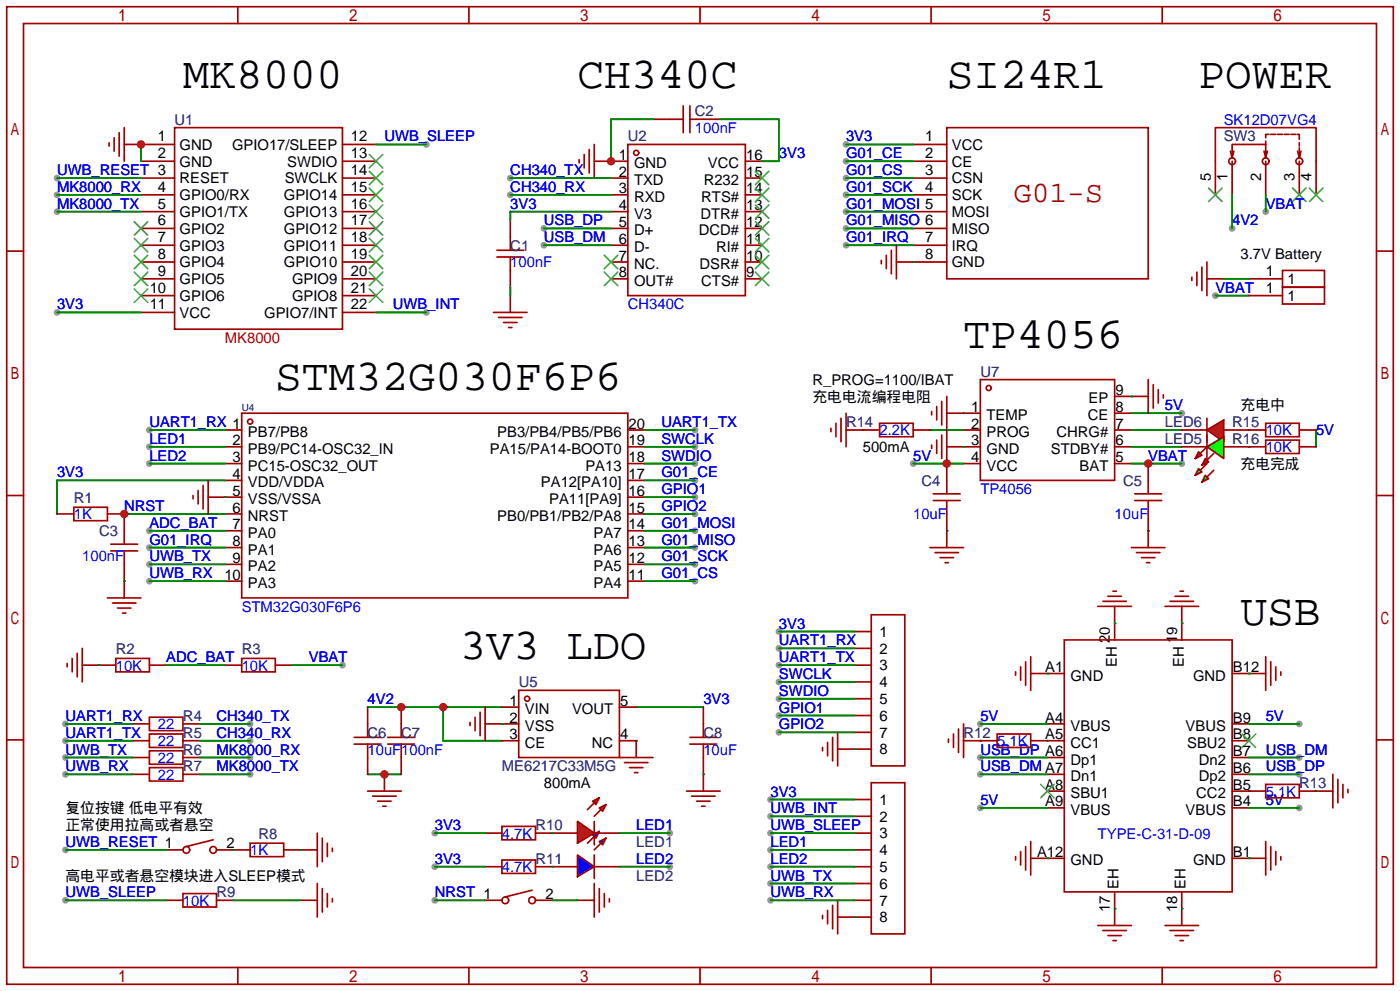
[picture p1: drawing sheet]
<svg xmlns="http://www.w3.org/2000/svg" width="212mm" height="150mm" viewBox="0 0 212 150" stroke-linecap="round" stroke-linejoin="round" font-family="sans-serif">
<g fill="#999">
<circle cx="8.6" cy="26.9" r=".51"/>
<circle cx="8.6" cy="29.5" r=".51"/>
<circle cx="8.6" cy="32" r=".51"/>
<circle cx="8.6" cy="47.2" r=".51"/>
<circle cx="64.5" cy="47.2" r=".51"/>
<circle cx="64.5" cy="21.8" r=".51"/>
<circle cx="9.9" cy="128.5" r=".51"/>
<circle cx="9.9" cy="136.1" r=".51"/>
<circle cx="105.2" cy="70.1" r=".51"/>
<circle cx="105.2" cy="67.6" r=".51"/>
<circle cx="22.6" cy="80.3" r=".51"/>
<circle cx="22.6" cy="82.8" r=".51"/>
<circle cx="22.6" cy="87.9" r=".51"/>
<circle cx="105.2" cy="87.9" r=".51"/>
<circle cx="105.2" cy="82.8" r=".51"/>
<circle cx="105.2" cy="75.2" r=".51"/>
<circle cx="105.2" cy="72.6" r=".51"/>
<circle cx="105.2" cy="65" r=".51"/>
<circle cx="22.6" cy="65" r=".51"/>
<circle cx="22.6" cy="67.6" r=".51"/>
<circle cx="22.6" cy="70.1" r=".51"/>
<circle cx="22.6" cy="85.3" r=".51"/>
<circle cx="101.3" cy="126" r=".51"/>
<circle cx="101.3" cy="131.1" r=".51"/>
<circle cx="65.8" cy="126" r=".51"/>
<circle cx="65.8" cy="131.1" r=".51"/>
<circle cx="105.2" cy="77.7" r=".51"/>
<circle cx="105.2" cy="80.3" r=".51"/>
<circle cx="105.2" cy="85.3" r=".51"/>
<circle cx="65.8" cy="136.1" r=".51"/>
<circle cx="51.8" cy="100.6" r=".51"/>
<circle cx="148.3" cy="109.5" r=".51"/>
<circle cx="196.6" cy="109.5" r=".51"/>
<circle cx="148.3" cy="114.6" r=".51"/>
<circle cx="196.6" cy="117.1" r=".51"/>
<circle cx="148.3" cy="117.1" r=".51"/>
<circle cx="196.6" cy="114.6" r=".51"/>
<circle cx="148.3" cy="122.2" r=".51"/>
<circle cx="196.6" cy="122.2" r=".51"/>
<circle cx="138.2" cy="70.1" r=".51"/>
<circle cx="178.8" cy="62.5" r=".51"/>
<circle cx="178.8" cy="70.1" r=".51"/>
<circle cx="183.9" cy="44.7" r=".51"/>
<circle cx="191.5" cy="32" r=".51"/>
<circle cx="186.4" cy="34.5" r=".51"/>
<circle cx="82.3" cy="37.1" r=".51"/>
<circle cx="82.3" cy="34.5" r=".51"/>
<circle cx="77.2" cy="26.9" r=".51"/>
<circle cx="77.2" cy="29.5" r=".51"/>
<circle cx="37.8" cy="109.5" r=".51"/>
<circle cx="37.8" cy="112" r=".51"/>
<circle cx="9.9" cy="109.5" r=".51"/>
<circle cx="9.9" cy="112" r=".51"/>
<circle cx="128" cy="21.8" r=".51"/>
<circle cx="128" cy="24.4" r=".51"/>
<circle cx="128" cy="26.9" r=".51"/>
<circle cx="128" cy="29.5" r=".51"/>
<circle cx="128" cy="32" r=".51"/>
<circle cx="128" cy="34.5" r=".51"/>
<circle cx="128" cy="37.1" r=".51"/>
<circle cx="9.9" cy="117.1" r=".51"/>
<circle cx="9.9" cy="114.6" r=".51"/>
<circle cx="37.8" cy="114.6" r=".51"/>
<circle cx="37.8" cy="117.1" r=".51"/>
<circle cx="116.6" cy="120.9" r=".51"/>
<circle cx="116.6" cy="123.4" r=".51"/>
<circle cx="116.6" cy="126" r=".51"/>
<circle cx="116.6" cy="128.5" r=".51"/>
<circle cx="116.6" cy="131.1" r=".51"/>
<circle cx="116.6" cy="133.6" r=".51"/>
<circle cx="116.6" cy="136.1" r=".51"/>
<circle cx="117.9" cy="95.5" r=".51"/>
<circle cx="117.9" cy="98" r=".51"/>
<circle cx="117.9" cy="100.6" r=".51"/>
<circle cx="117.9" cy="103.1" r=".51"/>
<circle cx="117.9" cy="105.7" r=".51"/>
<circle cx="117.9" cy="108.2" r=".51"/>
<circle cx="117.9" cy="110.7" r=".51"/>
</g>
<g fill="none" stroke="#a10000" stroke-width=".25">
<path d="M1 1h209.8v147.8h-209.8zM3.6 3.6h204.7v142.7h-204.7zM18.8 19.3v5.1M26.4 19.3h25.4v30.5h-25.4zM36 1v2.6M71 1v2.6M105.9 1v2.6M140.9 1v2.6M175.9 1v2.6M1 38h2.6M16.5 21.6v.5M17.3 20.8v2.1"/>
<path d="M18 20.1v3.5M18.8 21.8h7.6M21.3 24.4h5.1M21.3 26.9h5.1M21.3 29.5h5.1M21.3 32h5.1M21.3 34.5h5.1M21.3 37.1h5.1M21.3 39.6h5.1M51.8 21.8h5.1M51.8 24.4h5.1M51.8 26.9h5.1"/>
<path d="M51.8 29.5h5.1M51.8 32h5.1M51.8 34.5h5.1M51.8 37.1h5.1M51.8 39.6h5.1M208.3 38h2.5M21.3 42.2h5.1M21.3 44.7h5.1M21.3 47.2h5.1M51.8 42.2h5.1M51.8 44.7h5.1M51.8 47.2h5.1"/>
<path d="M1 74.9h2.6M8.6 77.7h2.6M11.2 76.7h5.1v2h-5.1zM16.3 77.7h2.5v4.6M29.2 74.9v.5M30 74.2v2M30.7 73.4v3.6M31.5 75.2h5.1M31.5 72.6v5.1M34 65h2.6M34 67.6h2.6M34 70.1h2.6"/>
<path d="M34 72.6h2.6M34 77.7h2.6M36.6 62.5h58.4v27.9h-58.4zM95 65h2.5M95 67.6h2.5M95 70.1h2.5M95 72.6h2.5M95 75.2h2.5M95 77.7h2.5M208.3 74.9h2.5M16.3 90.4h5M16.8 83.3h4"/>
<path d="M16.8 82.3h4M17 91.2h3.6M17.8 91.9h2M18.5 92.7h.5M18.8 83.3v7.1M34 80.3h2.6M34 82.8h2.6M34 85.3h2.6M34 87.9h2.6M95 80.3h2.5M95 82.8h2.5M95 85.3h2.5"/>
<path d="M95 87.9h2.5M1 111.9h2.6M53.6 112.5h4.1M53.6 111.5h4.1M55.6 119.6h5.1M55.6 106.9v4.6M55.6 112.5v4.6M58.2 117.1v2.5M58.7 112.5h4M58.7 111.5h4M60.7 106.9v4.6M60.7 112.5v4.6"/>
<path d="M71.1 109.2v.5M71.9 108.5v2M72.6 107.7v3.6M73.4 109.5h5.1M73.4 106.9v5.1M75.9 106.9h2.6M75.9 112h2.6M78.5 104.4h15.2v10.2h-15.2zM93.7 112h2.6v2.6M93.7 114.6h5.1M93.7 106.9h2.6M94.5 115.3h3.5"/>
<path d="M95.2 116.1h2.1M96 116.8h.5M103.9 119.6h5.1M104.4 112.5h4.1M104.4 111.5h4.1M106.4 106.9v4.6M106.4 112.5v7.1M208.3 111.9h2.5M25.1 128.5h2.6M25.1 136.1h2.6M27.7 135.1h5.1v2.1h-5.1zM32.3 127l-4.1 1"/>
<path d="M32.8 128.5h5M32.8 136.1h2.5M37.8 127.5h5.1v2h-5.1zM42.9 128.5h5.1M45.5 136.1h2.5M48 126v5.1M48 133.6v5.1M48.8 126.7v3.6M48.8 134.4v3.5M49.5 127.5v2M49.5 135.1v2.1M50.3 128.3v.5"/>
<path d="M50.3 135.9v.5M56.4 120.4h3.5M57.1 121.2h2.1M57.9 121.9h.5M83.6 126h3.8M89.9 126h3.8M89.9 124.2v3.6M104.6 120.4h3.6M105.4 121.2h2M106.2 121.9h.5M36 146.3v2.5M71 146.3v2.5"/>
<path d="M105.9 146.3v2.5M140.9 146.3v2.5M175.9 146.3v2.5"/>
<circle cx="37.8" cy="63.8" r=".38"/>
<circle cx="79.8" cy="105.7" r=".38"/>
<circle cx="28.2" cy="128.5" r=".51"/>
<circle cx="32.3" cy="128.5" r=".51"/>
</g>
<g fill="none" stroke="#3c3" stroke-width=".25">
<path d="M20.3 33.5l2.1 2.1M20.3 36.1l2.1 2M20.3 38.6l2.1 2M22.4 33.5l-2.1 2.1M22.4 36.1l-2.1 2M22.4 38.6l-2.1 2M55.9 23.4l2 2M55.9 25.9l2 2M55.9 28.4l2 2.1M55.9 31l2 2M55.9 33.5l2 2.1M55.9 36.1l2 2"/>
<path d="M55.9 38.6l2 2M57.9 23.4l-2 2M57.9 25.9l-2 2M57.9 28.4l-2 2.1M57.9 31l-2 2M57.9 33.5l-2 2.1M57.9 36.1l-2 2M57.9 38.6l-2 2M20.3 41.1l2.1 2.1M20.3 43.7l2.1 2M22.4 41.1l-2.1 2.1M22.4 43.7l-2.1 2"/>
<path d="M55.9 41.1l2 2.1M55.9 43.7l2 2M57.9 41.1l-2 2.1M57.9 43.7l-2 2"/>
</g>
<g fill="none" stroke="#008700" stroke-width=".25">
<path d="M8.6 26.9h12.7M8.6 29.5h12.7M8.6 32h12.7M21.3 21.8v2.6M56.9 21.8h7.6M8.6 47.2h12.7M56.9 47.2h7.6M18.8 77.7h15.2M22.6 70.1h11.4M22.6 67.6h11.4M22.6 65h11.4M34 75.2h.1"/>
<path d="M34 72.6h-25.4v5.1M97.5 70.1h7.7M97.5 67.6h7.7M97.5 72.6h7.7M97.5 75.2h7.7M97.5 65h7.7M18.8 87.9h.1M22.6 80.3h11.4M22.6 82.8h11.4M22.6 87.9h11.4M22.6 85.3h11.4M97.5 82.8h7.7"/>
<path d="M97.5 87.9h7.7M55.6 117.1h5.1M55.6 106.9h20.3M67.1 106.9v5.1h8.8M75.9 109.5h.1M96.3 112h.1M96.3 106.9h10.1M9.9 128.5h15.2M9.9 136.1h15.2M35.3 128.5h.1M35.3 136.1h10.2M45.5 128.5h.1"/>
</g>
<g fill="#f00" stroke="#a10000" stroke-width=".25">
<path d="M87.4 124.2l2.5 1.8-2.5 1.5z"/>
<path d="M89.7 121.2l1-.6-.5 1.1z"/>
<path d="M90.7 122.2l1-.5-.5 1z"/>
</g>
<path d="M83.6 131.1h3.8M89.9 121.4l-1 1M89.9 131.1h3.8M89.9 129.3v3.5M90.9 122.4l-1 1" fill="none" stroke="#a10000" stroke-width=".25"/>
<g fill="#00f" stroke="#a10000" stroke-width=".25">
<path d="M87.4 129.3l2.5 1.8-2.5 1.5z"/>
<path d="M89.7 126.2l1-.5-.5 1z"/>
<path d="M90.7 127.3l1-.6-.5 1.1z"/>
</g>
<g fill="none" stroke="#a10000" stroke-width=".25">
<path d="M143.3 59.9v10.2M148.3 57.4h20.4v15.2h-20.4zM168.7 59.9h2.5M125.7 64.8v.5M126.5 64v2M127.3 63.2v3.6M128 65h2.6M128 62.5v5.1M141 62.2v.5M141 67.3v.5M141.7 61.5v2M141.7 66.5v2.1"/>
<path d="M142.5 60.7v3.6M142.5 65.8v3.5M143.3 62.5h5M143.3 67.6h5M145.8 65h2.5M145.8 70.1h2.5M168.7 62.5h2.5M168.7 65h2.5M168.7 67.6h2.5M168.7 70.1h2.5M178.8 65h3.8M182.6 63.2v3.6"/>
<path d="M185.2 65h3.8M10.9 99.6v2M11.7 98.8v3.6M12.4 98v5.1M17.5 99.6h5.1v2h-5.1zM36.6 99.6h5.1v2h-5.1zM156 99.3v5.1M161 96.8h25.4v38.1h-25.4zM166.1 91.7h5.1M166.9 90.9h3.5M167.6 90.2h2.1M168.4 89.4h.5"/>
<path d="M168.7 91.7v5.1M176.3 91.7h5.1M177 90.9h3.6M177.8 90.2h2M178.6 89.4h.5M178.8 91.7v5.1M191.5 99.3v5.1M10.2 100.3v.5M12.4 100.6h5.1M22.6 100.6h2.5M34 100.6h2.6M41.7 100.6h2.5"/>
<path d="M143.5 111.8v.5M144.3 111v2M145 110.2v3.6M145.8 112h5.1M145.8 109.5v5.1M150.9 111h5.1v2h-5.1zM153.7 101.6v.5M154.4 100.8v2.1M155.2 100.1v3.5M156 112h5M156 101.9h5M158.5 119.6h2.5"/>
<path d="M158.5 117.1h2.5M158.5 114.6h2.5M158.5 109.5h2.5M186.4 119.6h5.1M186.4 117.1h2.6M186.4 114.6h2.6M186.4 112h2.6M186.4 109.5h2.6M186.4 101.9h5.1M191.5 118.6h5.1v2h-5.1zM192.3 100.1v3.5M193 100.8v2.1"/>
<path d="M193.8 101.6v.5M196.6 119.6h5.1M201.7 117.1v5.1M202.4 117.9v3.5M203.2 118.6v2M204 119.4v.5M73.4 126h2.5M73.4 131.1h2.5M73.4 136.1h2.5M75.9 125h5.1v2h-5.1zM75.9 130h5.1v2.1h-5.1zM80.5 134.6l-4 1"/>
<path d="M81 126h2.6M81 131.1h2.6M81 136.1h2.6M87.4 136.1h2.5M89.9 126.5l-1 1M89.9 133.6v5.1M90.7 134.4v3.5M90.9 127.5l-1 1M91.4 135.1v2.1M92.2 135.9v.5M153.7 129.5v.5M154.4 128.8v2"/>
<path d="M155.2 128v3.6M156 129.8h5M156 127.3v5M158.5 122.2h2.5M166.1 140h5.1M168.7 134.9v5.1M176.3 140h5.1M178.8 134.9v5.1M186.4 129.8h5.1M186.4 122.2h2.6M191.5 127.3v5M192.3 128v3.6"/>
<path d="M193 128.8v2M193.8 129.5v.5M166.9 140.7h3.5M167.6 141.5h2.1M168.4 142.2h.5M177 140.7h3.6M177.8 141.5h2M178.6 142.2h.5"/>
<circle cx="149.6" cy="58.7" r=".38"/>
<circle cx="76.5" cy="136.1" r=".51"/>
<circle cx="80.5" cy="136.1" r=".51"/>
</g>
<g fill="none" stroke="#008700" stroke-width=".25">
<path d="M97.5 77.7h7.7M130.6 65h.1M138.2 70.1h7.6M140.7 65h5.1M145.8 62.5h.1M145.8 67.6h.1M171.2 65h7.6M171.2 70.1h7.6M171.2 62.5h7.6M171.2 67.6h7.6M97.5 80.3h7.7M97.5 85.3h7.7"/>
<path d="M168.7 94.2h.1M178.8 94.2h.1M15 100.6h.1M25.1 100.6h8.9M44.2 100.6h7.6M106.4 117.1h.1M148.3 112h.1M148.3 109.5h10.2M148.3 114.6h10.2M148.3 117.1h10.2M158.5 112h.1M158.5 101.9h.1"/>
<path d="M189 119.6h.1M189 101.9h.1M189 109.5h7.6M189 114.6h7.6M189 117.1h7.6M199.1 119.6h.1M65.8 126h7.6M65.8 131.1h7.6M65.8 136.1h7.6M83.6 126h.1M83.6 131.1h.1M83.6 136.1h3.8"/>
<path d="M93.7 126h7.6M93.7 131.1h7.6M148.3 122.2h10.2M158.5 129.8h.1M168.7 137.4h.1M178.8 137.4h.1M189 129.8h.1M189 122.2h7.6"/>
</g>
<path d="M157.5 118.6l2 2M159.5 118.6l-2 2M188 111l2 2M190 111l-2 2" fill="none" stroke="#3c3" stroke-width=".25"/>
<g fill="#f00" stroke="#a10000" stroke-width=".25">
<path d="M182.6 65l2.6-1.5v3.3z"/>
<path d="M182.4 69.3l.5 .5-1 .6z"/>
<path d="M181.4 68.3l.5 .5-1.1 .5z"/>
</g>
<g fill="none" stroke="#a10000" stroke-width=".25">
<path d="M171.2 59.9h2.5M173.7 57.4v5.1M174.5 58.2v3.5M175.3 58.9v2.1M176 59.7v.5M178.8 67.6h3.8l-1 1M182.6 65.8v3.5M183.6 68.6l-1 1M185.2 67.6h3.8M140.7 82.8h5.1M141.5 83.6h3.5M142.2 84.3h2.1"/>
<path d="M143 85.1h.5M143.3 80.3v2.5M171.2 82.8h5.1M172 83.6h3.5M172.7 84.3h2.1M173.5 85.1h.5M173.7 80.3v2.5"/>
</g>
<path d="M171.2 59.9h.1M189 65h.1M199.1 65v2.6M143.3 80.3h.1M173.7 80.3h.1" fill="none" stroke="#008700" stroke-width=".25"/>
<g fill="#0f0" stroke="#a10000" stroke-width=".25">
<path d="M182.6 67.6l2.6-1.6v3.3z"/>
<path d="M182.4 71.9l.5 .5-1 .5z"/>
<path d="M181.4 70.9l.5 .5-1.1 .5z"/>
</g>
<g fill="none" stroke="#a10000" stroke-width=".25">
<path d="M98.8 18h4.6M103.4 16v4.1M104.4 18h4.6M104.4 16v4.1M143.3 19.3h30.4v22.9h-30.4zM75.2 38.9h4M75.2 37.8h4M77.2 33.3v4.5M77.2 38.9v4.5M87.6 24.1v.5M88.4 23.4v2M89.2 22.6v3.6"/>
<path d="M89.9 24.4h5.1M89.9 21.8v5.1M92.5 26.9h2.5M92.5 29.5h2.5M92.5 32h2.5M92.5 34.5h2.5M92.5 37.1h2.5M92.5 39.6h2.5M95 21.8h17.8v22.9h-17.8zM112.8 24.4h2.5M112.8 26.9h2.5M112.8 29.5h2.5"/>
<path d="M112.8 32h2.5M112.8 34.5h2.5M112.8 37.1h2.5M112.8 39.6h2.5M133.3 39.4v.5M134.1 38.6v2M134.9 37.8v3.6M135.6 39.6h7.7M135.6 37.1v5.1M138.2 24.4h5.1M138.2 26.9h5.1M138.2 29.5h5.1"/>
<path d="M138.2 32h5.1M138.2 34.5h5.1M138.2 37.1h5.1M138.2 21.8h5.1M182.6 39.6v5.1M183.9 29.5v-10.2h15.2v10.2M186.2 22.9l.2 1M186.4 24.4v5.1M186.7 22.9l-.3 1M191.3 22.9l.2 1M191.5 21.3v.5M191.5 24.4v5.1"/>
<path d="M191.8 22.9l-.3 1v-2.1h-5.1v2.1M192 20.3h-.5v.5M192.3 20.3h.7M193.3 20.3h.8M194.3 20.3h.8M195.3 20.3h.8M196.3 20.3h.3v.8M196.3 22.9l.3 1M196.6 21.6v.5M196.6 22.4v.5M196.6 24.4v5.1M196.8 22.9l-.2 1v-.8"/>
<path d="M74.7 47.2h5.1M75.4 48h3.6M76.2 48.8h2M77 49.5h.5M77.2 44.7v2.5M92.5 42.2h2.5M112.8 42.2h2.5M180.3 41.9v.5M181.1 41.1v2.1M181.9 40.4v3.5M182.6 42.2h2.6M189 42.2h5.1"/>
<path d="M189 44.7h5.1M194.1 40.9h6.3v2.5h-6.3zM194.1 43.4h6.3v2.6h-6.3zM130.6 65h2.5M133.1 64h5.1v2h-5.1zM138.2 65h2.5M141.2 75.7h4.1M141.2 74.7h4.1M143.3 70.1v4.6M143.3 75.7v4.6M171.7 75.7h4.1M171.7 74.7h4.1"/>
<path d="M173.7 70.1v4.6M173.7 75.7v4.6M182.6 70.1l-1 1M183.6 71.1l-1 1M189 65h2.5M189 67.6h2.5M191.5 64h5.1v2h-5.1zM191.5 66.5h5.1v2.1h-5.1zM196.6 65h2.5M196.6 67.6h2.5M129.3 95.5h2.5M129.3 98h2.5"/>
<path d="M131.8 93h5.1v22.8h-5.1zM20.1 109.5h2.5M20.1 112h2.5M20.1 114.6h2.5M20.1 117.1h2.5M22.6 108.5h5.1v2h-5.1zM22.6 111h5.1v2h-5.1zM22.6 113.5h5.1v2.1h-5.1zM22.6 116.1h5.1v2h-5.1zM27.7 109.5h2.5M27.7 112h2.5M27.7 114.6h2.5"/>
<path d="M27.7 117.1h2.5M124.5 113v.5M125.2 112.3v2M126 111.5v3.6M126.7 110.7v5.1M126.7 113.3h5.1M129.3 100.6h2.5M129.3 103.1h2.5M129.3 105.7h2.5M129.3 108.2h2.5M129.3 110.7h2.5M131.8 118.4h5.1v22.8h-5.1z"/>
<path d="M124.5 138.4v.5M125.2 137.7v2M126 136.9v3.6M126.7 138.7h5.1M126.7 136.1v5.1M129.3 120.9h2.5M129.3 123.4h2.5M129.3 126h2.5M129.3 128.5h2.5M129.3 131.1h2.5M129.3 133.6h2.5M129.3 136.1h2.5"/>
<circle cx="96.3" cy="23.1" r=".38"/>
<circle cx="186.4" cy="24.4" r=".51"/>
<circle cx="191.5" cy="24.4" r=".51"/>
<circle cx="196.6" cy="24.4" r=".51"/>
</g>
<g fill="none" stroke="#008700" stroke-width=".25">
<path d="M98.8 18h-6.3v6.4M109 18h8.9v6.4h-2.6M77.2 26.9h15.3M77.2 29.5h15.3M82.3 37.1h10.2M82.3 34.5h10.2M92.5 32h-15.3v1.3M128 24.4h10.2M128 37.1h10.2M128 34.5h10.2M128 26.9h10.2M128 29.5h10.2"/>
<path d="M128 32h10.2M128 21.8h10.2M138.2 39.6h.1M186.4 29.5v5M191.5 29.5v2.5M77.2 43.4v1.3M183.9 44.7h5.1M185.2 42.2h3.8M189 67.6h.1M117.9 95.5h11.4M117.9 98h11.4M9.9 109.5h10.2"/>
<path d="M9.9 112h10.2M9.9 117.1h10.2M9.9 114.6h10.2M30.2 109.5h7.6M30.2 112h7.6M30.2 117.1h7.6M30.2 114.6h7.6M117.9 100.6h11.4M117.9 103.1h11.4M117.9 105.7h11.4M117.9 108.2h11.4M117.9 110.7h11.4"/>
<path d="M129.3 113.3h.1M116.6 120.9h12.7M116.6 123.4h12.7M116.6 126h12.7M116.6 128.5h12.7M116.6 131.1h12.7M116.6 133.6h12.7M116.6 136.1h12.7M129.3 138.7h.1"/>
</g>
<g fill="none" stroke="#3c3" stroke-width=".25">
<path d="M91.4 38.6l2.1 2M93.5 38.6l-2.1 2M114.3 38.6l2 2M114.3 36.1l2 2M114.3 33.5l2 2.1M114.3 31l2 2M114.3 28.4l2 2.1M114.3 25.9l2 2M116.3 38.6l-2 2M116.3 36.1l-2 2M116.3 33.5l-2 2.1M116.3 31l-2 2"/>
<path d="M116.3 28.4l-2 2.1M116.3 25.9l-2 2M182.9 28.4l2 2.1M184.9 28.4l-2 2.1M195.6 28.4l2 2.1M197.6 28.4l-2 2.1M198.1 28.4l2.1 2.1M200.2 28.4l-2.1 2.1M91.4 41.1l2.1 2.1M93.5 41.1l-2.1 2.1M114.3 41.1l2 2.1M116.3 41.1l-2 2.1"/>
</g>
<g fill="#c00">
<circle cx="21.3" cy="21.8" r=".63"/>
<circle cx="58.2" cy="117.1" r=".63"/>
<circle cx="67.1" cy="106.9" r=".63"/>
<circle cx="60.7" cy="106.9" r=".63"/>
<circle cx="18.8" cy="77.7" r=".63"/>
<circle cx="143.3" cy="70.1" r=".63"/>
<circle cx="173.7" cy="70.1" r=".63"/>
<circle cx="92.5" cy="24.4" r=".63"/>
</g>
<g font-size="6.7">
<text x="27.7" y="13.3">MK8000</text>
<text x="87.4" y="13.3">CH340C</text>
<text x="143.3" y="13.3">SI24R1</text>
<text x="181.4" y="13.3">POWER</text>
<text x="145.8" y="52.6">TP4056</text>
<text x="41.7" y="59">STM32G030F6P6</text>
<text x="187.7" y="94.5">USB</text>
<text x="69.6" y="99.6">3V3 LDO</text>
</g>
<text font-size="4.5" fill="#a00000" x="153.4" y="30.5">G01-S</text>
<g font-size="2.2" fill="#000080">
<text x="105.2" y="17.6">C2</text>
<text x="26.4" y="18.9">U1</text>
<text x="95" y="21.4">U2</text>
<text x="185.2" y="21.4">SW3</text>
<text x="77.2" y="37.9">C1</text>
<text x="148.3" y="57">U7</text>
<text x="128" y="64.6">R14</text>
<text x="176.3" y="64.6">LED6</text>
<text x="186.4" y="64.6">R15</text>
<text x="176.3" y="67.1">LED5</text>
<text x="186.4" y="67.1">R16</text>
<text x="11.2" y="76">R1</text>
<text x="139.4" y="73.5">C4</text>
<text x="169.9" y="73.5">C5</text>
<text x="15" y="81.1">C3</text>
<text x="17.5" y="98.9">R2</text>
<text x="36.6" y="98.9">R3</text>
<text x="78.5" y="103.9">U5</text>
<text x="27.7" y="109">R4</text>
<text x="27.7" y="111.6">R5</text>
<text x="55.6" y="111.6">C6</text>
<text x="60.7" y="111.6">C7</text>
<text x="106.4" y="111.6">C8</text>
<text x="145.8" y="111.6">R12</text>
<text x="27.7" y="114.1">R6</text>
<text x="27.7" y="116.6">R7</text>
<text x="75.9" y="116.6">ME6217C33M5G</text>
<text x="196.6" y="119.2">R13</text>
<text x="81" y="125.5">R10</text>
<text x="39.1" y="126.8">R8</text>
<text x="81" y="130.6">R11</text>
<text x="96.3" y="128.1">LED1</text>
<text x="32.8" y="135.7">R9</text>
<text x="96.3" y="133.2">LED2</text>
</g>
<g font-size="2.2">
<text x="23.9" y="21.4">1</text>
<text x="23.9" y="23.9">2</text>
<text x="27.2" y="22.7">GND</text>
<text x="35.1" y="22.7">GPIO17/SLEEP</text>
<text x="53.1" y="21.4">12</text>
<text x="53.1" y="23.9">13</text>
<text x="140" y="21.4">1</text>
<text x="140" y="23.9">2</text>
<text x="144" y="22.7">VCC</text>
<text x="23.9" y="29">4</text>
<text x="27.2" y="25.2">GND</text>
<text x="27.2" y="27.7">RESET</text>
<text x="43.1" y="27.7">SWCLK</text>
<text x="43.5" y="25.2">SWDIO</text>
<text x="53.1" y="26.5">14</text>
<text x="53.1" y="29">15</text>
<text x="93.6" y="24.2">1</text>
<text x="93.6" y="26.7">2</text>
<text x="93.6" y="29.2">3</text>
<text x="95.9" y="25.4">GND</text>
<text x="95.9" y="28">TXD</text>
<text x="106.5" y="28">R232</text>
<text x="107.1" y="25.4">VCC</text>
<text x="112.9" y="29.2">14</text>
<text x="112.9" y="26.7">15</text>
<text x="112.9" y="24.2">16</text>
<text x="140" y="26.5">3</text>
<text x="140" y="29">4</text>
<text x="144" y="25.2">CE</text>
<text x="144" y="27.7">CSN</text>
<text x="183.2" y="27.4" transform="rotate(-90 183.2 27.4)">5</text>
<text x="185.7" y="27.4" transform="rotate(-90 185.7 27.4)">1</text>
<text x="190.8" y="27.4" transform="rotate(-90 190.8 27.4)">2</text>
<text x="195.9" y="27.4" transform="rotate(-90 195.9 27.4)">3</text>
<text x="198.4" y="27.4" transform="rotate(-90 198.4 27.4)">4</text>
<text x="23.9" y="31.6">5</text>
<text x="23.9" y="34.1">6</text>
<text x="27.2" y="30.3">GPIO0/RX</text>
<text x="27.2" y="32.8">GPIO1/TX</text>
<text x="27.2" y="35.4">GPIO2</text>
<text x="43" y="30.3">GPIO14</text>
<text x="43" y="32.8">GPIO13</text>
<text x="43" y="35.4">GPIO12</text>
<text x="53.1" y="31.6">16</text>
<text x="53.1" y="34.1">17</text>
<text x="93.6" y="31.8">4</text>
<text x="93.6" y="34.3">5</text>
<text x="95.9" y="30.5">RXD</text>
<text x="95.9" y="33.1">V3</text>
<text x="95.9" y="35.6">D+</text>
<text x="105.7" y="35.6">DCD#</text>
<text x="106" y="33.1">DTR#</text>
<text x="106.1" y="30.5">RTS#</text>
<text x="112.9" y="34.3">12</text>
<text x="112.9" y="31.8">13</text>
<text x="144" y="30.3">SCK</text>
<text x="144" y="32.8">MOSI</text>
<text x="144" y="35.4">MISO</text>
<text x="23.9" y="36.6">7</text>
<text x="23.9" y="39.2">8</text>
<text x="23.9" y="41.7">9</text>
<text x="27.2" y="37.9">GPIO3</text>
<text x="27.2" y="40.4">GPIO4</text>
<text x="43" y="37.9">GPIO11</text>
<text x="43" y="40.4">GPIO10</text>
<text x="53.1" y="36.6">18</text>
<text x="53.1" y="39.2">19</text>
<text x="53.1" y="41.7">20</text>
<text x="93.6" y="36.9">6</text>
<text x="93.6" y="39.4">7</text>
<text x="93.6" y="41.9">8</text>
<text x="95.9" y="38.1">D-</text>
<text x="95.9" y="40.7">NC.</text>
<text x="105.9" y="40.7">DSR#</text>
<text x="108.3" y="38.1">RI#</text>
<text x="112.9" y="41.9">9</text>
<text x="112.9" y="39.4">10</text>
<text x="112.9" y="36.9">11</text>
<text x="140" y="36.6">7</text>
<text x="140" y="39.2">8</text>
<text x="144" y="37.9">IRQ</text>
<text x="144" y="40.4">GND</text>
<text x="187.7" y="39.2">3.7V Battery</text>
<text x="191.5" y="41.7">1</text>
<text x="22.7" y="44.3">10</text>
<text x="22.7" y="46.8">11</text>
<text x="27.2" y="43">GPIO5</text>
<text x="27.2" y="45.5">GPIO6</text>
<text x="44.2" y="43">GPIO9</text>
<text x="44.2" y="45.5">GPIO8</text>
<text x="53.1" y="44.3">21</text>
<text x="53.1" y="46.8">22</text>
<text x="95.9" y="43.2">OUT#</text>
<text x="106.1" y="43.2">CTS#</text>
<text x="191.5" y="44.3">1</text>
<text x="194.8" y="43">1</text>
<text x="194.8" y="45.5">1</text>
<text x="27.2" y="48.1">VCC</text>
<text x="40" y="48.1">GPIO7/INT</text>
<text x="122.9" y="58.2">R_PROG=1100/IBAT</text>
<text x="168.8" y="59.7">9</text>
<text x="95.1" y="64.8">20</text>
<text x="122.9" y="60.8">充电电流编程电阻</text>
<text x="147" y="62.3">1</text>
<text x="147" y="64.8">2</text>
<text x="149.3" y="63.5">TEMP</text>
<text x="164.6" y="63.5">CE</text>
<text x="164.7" y="61">EP</text>
<text x="168.8" y="64.8">7</text>
<text x="168.8" y="62.3">8</text>
<text x="187.7" y="62">充电中</text>
<text x="35.2" y="67.3">2</text>
<text x="35.2" y="69.9">3</text>
<text x="37.5" y="66.1">PB7/PB8</text>
<text x="37.5" y="68.6">PB9/PC14-OSC32_IN</text>
<text x="37.5" y="71.2">PC15-OSC32_OUT</text>
<text x="74.1" y="68.6">PA15/PA14-BOOT0</text>
<text x="75.2" y="66.1">PB3/PB4/PB5/PB6</text>
<text x="88.6" y="71.2">PA13</text>
<text x="95.1" y="69.9">18</text>
<text x="95.1" y="67.3">19</text>
<text x="130.6" y="68.4">500mA</text>
<text x="147" y="67.3">3</text>
<text x="147" y="69.9">4</text>
<text x="149.3" y="66.1">PROG</text>
<text x="149.3" y="68.6">GND</text>
<text x="149.3" y="71.2">VCC</text>
<text x="159" y="68.6">STDBY#</text>
<text x="159.9" y="66.1">CHRG#</text>
<text x="163.4" y="71.2">BAT</text>
<text x="168.8" y="69.9">5</text>
<text x="168.8" y="67.3">6</text>
<text x="187.7" y="70.9">充电完成</text>
<text x="35.2" y="72.4">4</text>
<text x="35.2" y="75">5</text>
<text x="35.2" y="77.5">6</text>
<text x="37.5" y="73.7">VDD/VDDA</text>
<text x="37.5" y="76.2">VSS/VSSA</text>
<text x="81.8" y="73.7">PA12[PA10]</text>
<text x="83.1" y="76.2">PA11[PA9]</text>
<text x="95.1" y="77.5">15</text>
<text x="95.1" y="75">16</text>
<text x="95.1" y="72.4">17</text>
<text x="35.2" y="80">7</text>
<text x="35.2" y="82.6">8</text>
<text x="37.5" y="78.8">NRST</text>
<text x="37.5" y="81.3">PA0</text>
<text x="37.5" y="83.9">PA1</text>
<text x="75.2" y="78.8">PB0/PB1/PB2/PA8</text>
<text x="89.8" y="83.9">PA6</text>
<text x="89.8" y="81.3">PA7</text>
<text x="95.1" y="82.6">13</text>
<text x="95.1" y="80">14</text>
<text x="34" y="87.7">10</text>
<text x="35.2" y="85.1">9</text>
<text x="37.5" y="86.4">PA2</text>
<text x="37.5" y="88.9">PA3</text>
<text x="89.8" y="88.9">PA4</text>
<text x="89.8" y="86.4">PA5</text>
<text x="95.1" y="87.7">11</text>
<text x="95.1" y="85.1">12</text>
<text x="133.1" y="96.3">1</text>
<text x="133.1" y="98.8">2</text>
<text x="133.1" y="101.4">3</text>
<text x="158.2" y="101.6">A1</text>
<text x="168" y="97.3" transform="rotate(-90 168 97.3)">20</text>
<text x="169" y="100.9" transform="rotate(-90 169 100.9)">EH</text>
<text x="178.1" y="97.3" transform="rotate(-90 178.1 97.3)">19</text>
<text x="179.1" y="100.9" transform="rotate(-90 179.1 100.9)">EH</text>
<text x="186.6" y="101.6">B12</text>
<text x="77.1" y="106.7">1</text>
<text x="79.4" y="108">VIN</text>
<text x="86.6" y="108">VOUT</text>
<text x="93.9" y="106.7">5</text>
<text x="133.1" y="103.9">4</text>
<text x="133.1" y="106.5">5</text>
<text x="162" y="102.9">GND</text>
<text x="180.5" y="102.9">GND</text>
<text x="77.1" y="109.3">2</text>
<text x="77.1" y="111.8">3</text>
<text x="79.4" y="110.5">VSS</text>
<text x="79.4" y="113.1">CE</text>
<text x="89.5" y="113.1">NC</text>
<text x="93.9" y="111.8">4</text>
<text x="133.1" y="109">6</text>
<text x="133.1" y="111.5">7</text>
<text x="158.2" y="111.8">A5</text>
<text x="158.2" y="109.3">A4</text>
<text x="162" y="113.1">CC1</text>
<text x="162" y="110.5">VBUS</text>
<text x="179.4" y="110.5">VBUS</text>
<text x="179.6" y="113.1">SBU2</text>
<text x="186.6" y="109.3">B9</text>
<text x="186.6" y="111.8">B8</text>
<text x="82.3" y="119.2">800mA</text>
<text x="133.1" y="114.1">8</text>
<text x="158.2" y="119.4">A8</text>
<text x="162" y="118.1">Dn1</text>
<text x="162" y="115.6">Dp1</text>
<text x="181.4" y="115.6">Dn2</text>
<text x="181.4" y="118.1">Dp2</text>
<text x="186.6" y="114.3">B7</text>
<text x="186.6" y="116.9">B6</text>
<text x="186.6" y="119.4">B5</text>
<text x="9.9" y="123">复位按键 低电平有效</text>
<text x="9.9" y="125.5">正常使用拉高或者悬空</text>
<text x="133.1" y="121.7">1</text>
<text x="133.1" y="124.2">2</text>
<text x="158.2" y="122">A9</text>
<text x="162" y="123.2">VBUS</text>
<text x="162" y="120.7">SBU1</text>
<text x="179.4" y="123.2">VBUS</text>
<text x="181" y="120.7">CC2</text>
<text x="186.6" y="122">B4</text>
<text x="34.3" y="128.3">2</text>
<text x="133.1" y="126.8">3</text>
<text x="133.1" y="129.3">4</text>
<text x="133.1" y="131.9">5</text>
<text x="156.9" y="129.6">A12</text>
<text x="162" y="130.8">GND</text>
<text x="180.5" y="130.8">GND</text>
<text x="186.6" y="129.6">B1</text>
<text x="9.9" y="133.2">高电平或者悬空模块进入SLEEP模式</text>
<text x="82.5" y="135.9">2</text>
<text x="133.1" y="134.4">6</text>
<text x="133.1" y="136.9">7</text>
<text x="168" y="138" transform="rotate(-90 168 138)">17</text>
<text x="169.2" y="134.4" transform="rotate(-90 169.2 134.4)">EH</text>
<text x="178.1" y="138" transform="rotate(-90 178.1 138)">18</text>
<text x="179.4" y="134.4" transform="rotate(-90 179.4 134.4)">EH</text>
<text x="133.1" y="139.5">8</text>
</g>
<g font-size="2.2" fill="#00f">
<text x="58.2" y="21.4">UWB_SLEEP</text>
<text x="105.2" y="20.1">100nF</text>
<text x="117.9" y="23.9">3V3</text>
<text x="128" y="21.4">3V3</text>
<text x="128" y="23.9">G01_CE</text>
<text x="185.2" y="18.9">SK12D07VG4</text>
<text x="8.6" y="26.5">UWB_RESET 3</text>
<text x="8.6" y="29">MK8000_RX</text>
<text x="77.2" y="26.5">CH340_TX</text>
<text x="77.2" y="29">CH340_RX</text>
<text x="128" y="26.5">G01_CS</text>
<text x="128" y="29">G01_SCK</text>
<text x="8.6" y="31.6">MK8000_TX</text>
<text x="77.2" y="31.6">3V3</text>
<text x="82.3" y="34.1">USB_DP</text>
<text x="128" y="31.6">G01_MOSI 5</text>
<text x="128" y="34.1">G01_MISO 6</text>
<text x="186.4" y="34.1">4V2</text>
<text x="191.5" y="31.6">VBAT</text>
<text x="77.2" y="40.4">100nF</text>
<text x="82.3" y="36.6">USB_DM</text>
<text x="128" y="36.6">G01_IRQ</text>
<text x="8.6" y="46.8">3V3</text>
<text x="59.4" y="46.8">UWB_INT</text>
<text x="95" y="46.8">CH340C</text>
<text x="183.9" y="44.3">VBAT</text>
<text x="22.6" y="64.6">UART1_RX 1</text>
<text x="100.1" y="64.6">UART1_TX</text>
<text x="133.1" y="65.8">2.2K</text>
<text x="176.3" y="62">5V</text>
<text x="191.5" y="65.8">10K</text>
<text x="199.1" y="65.8">5V</text>
<text x="22.6" y="67.1">LED1</text>
<text x="22.6" y="69.7">LED2</text>
<text x="100.1" y="69.7">SWDIO</text>
<text x="100.1" y="67.1">SWCLK</text>
<text x="138.2" y="69.7">5V</text>
<text x="173.7" y="69.7">VBAT</text>
<text x="191.5" y="68.4">10K</text>
<text x="8.6" y="72.2">3V3</text>
<text x="18.8" y="77.3">NRST</text>
<text x="100.1" y="74.7">GPIO1</text>
<text x="100.1" y="72.2">G01_CE</text>
<text x="100.1" y="77.3">GPIO2</text>
<text x="148.3" y="74.7">TP4056</text>
<text x="11.2" y="78.5">1K</text>
<text x="22.6" y="79.8">ADC_BAT</text>
<text x="22.6" y="82.4">G01_IRQ</text>
<text x="100.1" y="82.4">G01_MISO</text>
<text x="100.1" y="79.8">G01_MOSI</text>
<text x="138.2" y="78.5">10uF</text>
<text x="168.7" y="78.5">10uF</text>
<text x="12.4" y="84.9">100nF</text>
<text x="22.6" y="87.4">UWB_RX</text>
<text x="22.6" y="84.9">UWB_TX</text>
<text x="100.1" y="87.4">G01_CS</text>
<text x="100.1" y="84.9">G01_SCK</text>
<text x="36.6" y="92.5">STM32G030F6P6</text>
<text x="117.9" y="95.1">3V3</text>
<text x="17.5" y="101.4">10K</text>
<text x="25.1" y="100.1">ADC_BAT</text>
<text x="36.6" y="101.4">10K</text>
<text x="46.7" y="100.1">VBAT</text>
<text x="117.9" y="97.6">UART1_RX</text>
<text x="117.9" y="100.1">UART1_TX</text>
<text x="55.6" y="106.5">4V2</text>
<text x="106.4" y="106.5">3V3</text>
<text x="117.9" y="102.7">SWCLK</text>
<text x="117.9" y="105.2">SWDIO</text>
<text x="117.9" y="107.8">GPIO1</text>
<text x="9.9" y="109">UART1_RX</text>
<text x="9.9" y="111.6">UART1_TX</text>
<text x="23.9" y="110.3">22</text>
<text x="23.9" y="112.8">22</text>
<text x="32.8" y="109">CH340_TX</text>
<text x="32.8" y="111.6">CH340_RX</text>
<text x="117.9" y="110.3">GPIO2</text>
<text x="148.3" y="109">5V</text>
<text x="150.9" y="112.8">5.1K</text>
<text x="191.5" y="109">5V</text>
<text x="9.9" y="116.6">UWB_RX</text>
<text x="9.9" y="114.1">UWB_TX</text>
<text x="23.9" y="115.4">22</text>
<text x="23.9" y="117.9">22</text>
<text x="32.8" y="114.1">MK8000_RX</text>
<text x="32.8" y="116.6">MK8000_TX</text>
<text x="55.6" y="114.1">10uF</text>
<text x="60.7" y="114.1">100nF</text>
<text x="106.4" y="114.1">10uF</text>
<text x="148.3" y="114.1">USB_DP A6</text>
<text x="148.3" y="116.6">USB_DM A7</text>
<text x="191.5" y="116.6">USB_DP</text>
<text x="191.5" y="114.1">USB_DM</text>
<text x="65.8" y="125.5">3V3</text>
<text x="96.3" y="125.5">LED1</text>
<text x="116.6" y="120.5">3V3</text>
<text x="116.6" y="123">UWB_INT</text>
<text x="116.6" y="125.5">UWB_SLEEP</text>
<text x="148.3" y="121.7">5V</text>
<text x="191.5" y="121.7">5V</text>
<text x="191.5" y="120.5">5.1K</text>
<text x="9.9" y="128.1">UWB_RESET 1</text>
<text x="37.8" y="129.3">1K</text>
<text x="65.8" y="130.6">3V3</text>
<text x="75.9" y="126.8">4.7K</text>
<text x="75.9" y="131.9">4.7K</text>
<text x="96.3" y="130.6">LED2</text>
<text x="116.6" y="128.1">LED1</text>
<text x="116.6" y="130.6">LED2</text>
<text x="166.1" y="126.8">TYPE-C-31-D-09</text>
<text x="9.9" y="135.7">UWB_SLEEP</text>
<text x="27.7" y="137">10K</text>
<text x="65.8" y="135.7">NRST 1</text>
<text x="116.6" y="133.2">UWB_TX</text>
<text x="116.6" y="135.7">UWB_RX</text>
</g>
<text font-size="2.2" fill="#a00000" x="34" y="51.9">MK8000</text>
<text font-size="1.5" fill="#000080" x="36.6" y="62.2">U4</text>
</svg>
